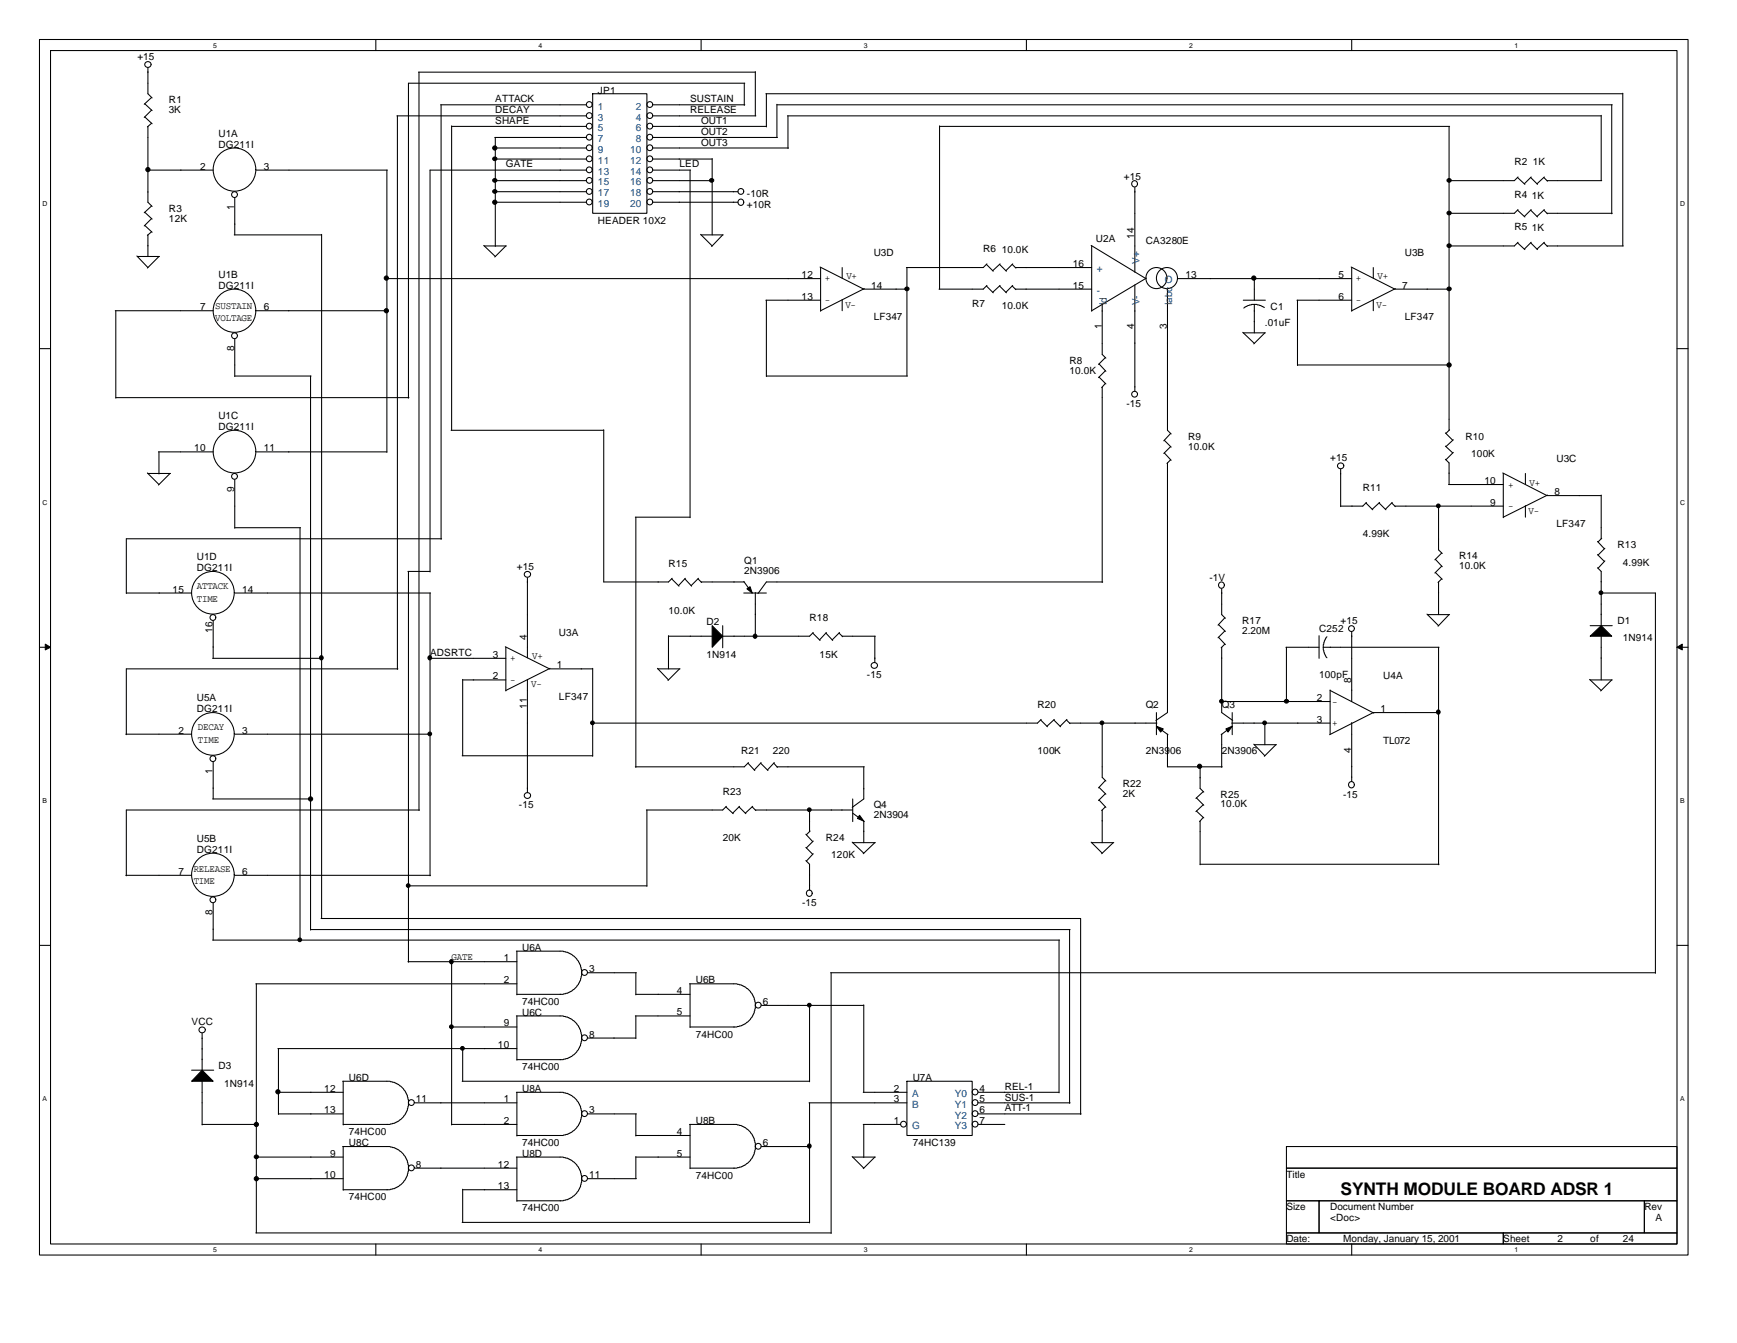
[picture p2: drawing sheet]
<svg xmlns="http://www.w3.org/2000/svg" width="279mm" height="216mm" viewBox="0 0 279 216" stroke-linecap="round" stroke-linejoin="round" font-family="sans-serif">
<g fill="none" stroke="#000" stroke-width=".17">
<path d="M6.3 6.3h265.2v195.5h-265.2zM8.1 8.1h261.6v191.9h-261.6zM23.3 16.7l1.2 1.1M23.3 18.8l1.2 1.1M23.8 10.9v4.2l.7 .6M24.3 10.3a.48 .48 0 0 0-.5-.4 .48 .48 0 0 0-.5 .4 .48 .48 0 0 0 .5 .5l.4-.2 .1-.2M24.4 15.7l-1.2 1.1M24.4 17.7l-1.2 1.2M24.4 19.8l-.7 .6M60.5 6.3v1.8M63.8 18.6h30.5M63.9 18.6v89"/>
<path d="M67.3 11.6h54.2M67.4 11.6v118.7M70.9 16.8h23.4M71 16.8v69.9M95.2 16.8a.47 .47 0 0 0-.7-.4 .47 .47 0 0 0 0 .8 .47 .47 0 0 0 .7-.4M95.2 18.5a.47 .47 0 0 0-.7-.3 .47 .47 0 0 0 0 .8 .47 .47 0 0 0 .7-.4M95.3 15.1h8.8v19.2h-8.8zM105 16.8a.47 .47 0 0 0-.7-.4 .47 .47 0 0 0 0 .8 .47 .47 0 0 0 .7-.4M105 18.5a.47 .47 0 0 0-.7-.3 .47 .47 0 0 0 0 .8 .47 .47 0 0 0 .7-.4M105.1 16.8h14.7M105.1 18.6h16.5M112.8 6.3v1.8"/>
<path d="M119.7 13.4v3.5M119.8 13.4h-54.1v50.6M121.5 11.5v7.1M123.2 15.1h137.8M123.3 15.1v5.3M125 16.8h134.3M125 16.8v5.3M126.7 18.6h130.9M126.7 18.6v5.3M165.1 6.3v1.8M217.4 6.3v1.8M257.6 18.5v10.5"/>
<path d="M259.2 16.8v17.6M261 15v24.5M23.3 34.1l1.2 1.1M23.3 36.2l1.2 1.1M23.8 20.3v12.2l.7 .7M23.8 37.8v3.4M23.8 27.3h10.5M24.4 33.1l-1.2 1.1M24.4 35.1l-1.2 1.2M24.4 37.3l-.7 .5M37.7 37.8h14M37.8 31.8v6"/>
<path d="M38.2 31.2a.47 .47 0 0 0-.7-.3 .47 .47 0 0 0 0 .8 .47 .47 0 0 0 .7-.4M41.2 27.3h21.1M51.7 37.7v110M62.2 27.3v45.4M72.6 20.3h21.7M72.6 20.2v49M77.8 39.5l1.9 1.7M77.9 39.5h3.5M79.6 30.8h14.7M79.6 32.5h14.7M79.6 29h14.7M79.6 22.1h14.7"/>
<path d="M79.6 23.8h14.7M79.6 25.6h14.7M79.7 22.1v17.5M81.4 39.5l-1.8 1.8M94.3 27.3h-25.1v64.6M95.2 20.2a.47 .47 0 0 0-.7-.3 .47 .47 0 0 0 0 .8 .47 .47 0 0 0 .7-.4M95.2 22a.47 .47 0 0 0-.7-.4 .47 .47 0 0 0 0 .8 .47 .47 0 0 0 .7-.3M95.2 23.7a.47 .47 0 0 0-.7-.4 .47 .47 0 0 0 0 .8 .47 .47 0 0 0 .7-.4M95.2 25.5a.47 .47 0 0 0-.7-.4 .47 .47 0 0 0 0 .8 .47 .47 0 0 0 .7-.4M95.2 27.3a.47 .47 0 0 0-.7-.4 .47 .47 0 0 0 0 .8 .47 .47 0 0 0 .7-.4M95.2 29a.47 .47 0 0 0-.7-.4 .47 .47 0 0 0 0 .8 .47 .47 0 0 0 .7-.4M95.2 30.7a.47 .47 0 0 0-.7-.3 .47 .47 0 0 0 0 .8 .47 .47 0 0 0 .7-.4"/>
<path d="M95.2 32.4a.47 .47 0 0 0-.7-.4 .47 .47 0 0 0 0 .8 .47 .47 0 0 0 .7-.3M105 20.2a.47 .47 0 0 0-.7-.3 .47 .47 0 0 0 0 .8 .47 .47 0 0 0 .7-.4M105 22a.47 .47 0 0 0-.7-.4 .47 .47 0 0 0 0 .8 .47 .47 0 0 0 .7-.3M105 23.7a.47 .47 0 0 0-.7-.4 .47 .47 0 0 0 0 .8 .47 .47 0 0 0 .7-.4M105 25.5a.47 .47 0 0 0-.7-.4 .47 .47 0 0 0 0 .8 .47 .47 0 0 0 .7-.4M105 27.3a.47 .47 0 0 0-.7-.4 .47 .47 0 0 0 0 .8 .47 .47 0 0 0 .7-.4M105 29a.47 .47 0 0 0-.7-.4 .47 .47 0 0 0 0 .8 .47 .47 0 0 0 .7-.4M105 30.7a.47 .47 0 0 0-.7-.3 .47 .47 0 0 0 0 .8 .47 .47 0 0 0 .7-.4M105 32.4a.47 .47 0 0 0-.7-.4 .47 .47 0 0 0 0 .8 .47 .47 0 0 0 .7-.3M105.1 30.8h13.6M105.1 32.5h13.6M105.1 29h9.5"/>
<path d="M105.1 20.3h18.2M105.1 22.1h20M105.1 23.8h21.7M105.1 25.6h9.5M105.1 27.3h6M111 27.3v55.9M112.7 37.7l1.9 1.8M112.8 37.8h3.5M114.6 25.5v12.3M116.2 37.8l-1.7 1.8M119.6 30.7a.47 .47 0 0 0-.7-.3 .47 .47 0 0 0 0 .8 .47 .47 0 0 0 .7-.4M151.1 20.3h82.1"/>
<path d="M151.1 20.2v26.3M175.5 39.5l8.8 5.3M175.6 39.5v10.5M182.5 30.1v13.7M233.1 20.3v48.9M244.1 33.8l1.2 1.1M244.1 39l1.2 1.1M244.1 28.5l1.2 1.1M244.2 38.9l-.6 .6h-10.6M244.2 33.7l-.6 .6h-10.6M244.2 28.4l-.6 .6h-10.6M246.2 33.8l1.1 1.1"/>
<path d="M246.2 39l1.1 1.1M246.2 28.5l1.1 1.1M246.3 33.7l-1.1 1.1M246.3 38.9l-1.1 1.1M246.3 28.4l-1.1 1.1M248.3 33.8l.6 .6M248.3 39l.6 .6M248.3 28.5l.6 .6M248.4 33.7l-1.2 1.1M248.4 38.9l-1.2 1.1M248.4 28.4l-1.2 1.1M248.8 39.5h12.3"/>
<path d="M248.8 34.3h10.5M248.8 29h8.8M6.3 56h1.8M18.5 50h15.8M18.6 50v14M22 41.1l1.8 1.9M22.1 41.2h3.6M25.6 41.2l-1.9 1.9M37.8 54.5v6M38.2 53.9a.47 .47 0 0 0-.7-.3 .47 .47 0 0 0 0 .8 .47 .47 0 0 0 .7-.4M41.2 50h21M62.2 44.8h69.8"/>
<path d="M123.2 48.3h8.8M123.3 48.3v12.2M131.9 42.9l7 3.6h7M132 43v7M135.5 43v1.7M135.5 48.2v1.8M139 46.4l-7 3.6M145.9 43v17.5M158.7 42.5l1.1 1.1M158.7 46l1.1 1.1M158.7 45.9l-.5 .6h-7.2M158.7 42.4l-.5 .6h-12.4"/>
<path d="M160.8 42.5l1.1 1.1M160.8 46l1.1 1.1M160.9 42.4l-1.2 1.1M160.9 45.9l-1.2 1.1M162.8 42.5l.6 .6M162.8 46l.6 .6M162.9 42.4l-1.1 1.1M162.9 45.9l-1.1 1.1M163.3 46.5h12.3M163.3 43h12.3M176.8 58.5l1.1 1.2M177.3 48.9v8.1l.6 .6"/>
<path d="M177.8 57.5l-1.1 1.1M177.8 59.6l-1.1 1.1M182.5 45.8v17.1M184.4 44.7l-8.8 5.3M187.8 46.5v22.7l.6 .6M189.5 44.8h27.9M199.9 53.4l1.9 1.8M200 53.5h3.5M200 48.3h3.5M201.8 48.9l.7 .1 .9 .4M201.8 48.9l-1.1 .2-.6 .4M201.8 44.7v3.6"/>
<path d="M201.8 48.9v4.6M203.5 53.5l-1.8 1.8M208.6 48.3h8.8M208.7 48.3v10.5M208.7 58.7h24.5M217.3 42.9l7.1 3.6h8.7M217.4 43v7M220.9 43v1.7M220.9 48.2v1.8M224.5 46.4l-7.1 3.6M269.7 56h1.8M18.6 63.9h47.2"/>
<path d="M23.7 76l1.9 1.9M23.8 76.1h3.6M25.5 72.6h8.8M25.6 72.6v3.6M27.3 76.1l-1.8 1.9M37.8 77.1v7.8M37.8 60.5h12.2M38.2 76.5a.47 .47 0 0 0-.7-.3 .47 .47 0 0 0 0 .8 .47 .47 0 0 0 .7-.4M41.1 72.6a3.4 3.4 0 0 0-4.9-3.1 3.4 3.4 0 0 0-.6 5.8 3.4 3.4 0 0 0 5.5-2v-.7M41.2 72.6h21M50 60.5v89M72.6 69.2h24.5"/>
<path d="M97.1 69.1v24.5h10.4l.6-.6M123.3 60.5h22.7M176.8 60.6l1.1 1.1M177.3 62.2v31.4M177.8 61.6l-.6 .7M183 63.3a.47 .47 0 0 0-.7-.3 .47 .47 0 0 0 0 .8 .47 .47 0 0 0 .7-.4M187.3 70.8l1.1 1.1M187.3 72.8l1.1 1.2M187.8 74.4v40.2l-1.9 1.2M188.3 69.7l-1.1 1.2M188.3 71.8l-1.1 1.1M188.3 73.9l-.6 .6"/>
<path d="M215.6 75.4v6M216.2 74.8a.48 .48 0 0 0-.5-.4 .48 .48 0 0 0-.5 .5 .48 .48 0 0 0 .4 .5l.3-.1 .3-.4M232.5 73.8l.6 .6v3.5M232.5 71.7l1.2 1.1M232.5 69.6l1.2 1.2M233 77.9h8.8M233.2 69.1l-.6 .6M233.8 72.7l-1.2 1.2M233.8 70.7l-1.2 1.1M241.7 76l7.1 3.7h8.8M241.8 76.1v7.1M245.4 76.1v1.7"/>
<path d="M248.9 79.6l-7.1 3.5M257.6 79.6v7M20.3 95.3h10.5M34.3 99.8v6M34.7 99.2a.47 .47 0 0 0-.7-.3 .47 .47 0 0 0 0 .8 .47 .47 0 0 0 .7-.4M37.7 95.2a3.4 3.4 0 0 0-5-3 3.4 3.4 0 0 0-.5 5.8 3.4 3.4 0 0 0 5.4-2l.1-.7M37.8 95.3h31.5M37.8 84.8h10.5M48.3 84.8v66.4M65.6 91.9h3.6M65.7 91.9v62.8M69.2 95.3v45.5"/>
<path d="M71 86.6h-50.7v8.8M84.8 92.9v12.8M85.3 92.3a.48 .48 0 0 0-.4-.5 .48 .48 0 0 0-.5 .5 .48 .48 0 0 0 .4 .5l.3-.1 .2-.4M102.2 83.1h8.8M102.3 83.1v40.3M108 93l1.2 1.2M110.2 93l1.1 1.2M110.2 93l-1.1 1.1M112.3 93l.6 .6M112.4 93l-1.2 1.1M112.8 93.6h6.9M119.6 95.3h3.7"/>
<path d="M119.6 93.5l1.4 1.8M121.5 95.2v7.1M177.4 93.6h-54.1l-1.4 1.8M196.5 94.7v4.1l.6 .6M197 99.3l-1.1 1.2M219.7 80.9l1.1 1.1M219.8 80.8l-.6 .6h-3.6M221.8 80.9l1.1 1.1M221.9 80.8l-1.2 1.1M223.9 80.9l.6 .5M223.9 80.8l-1.1 1.1M224.4 81.4h17.4"/>
<path d="M229.5 98.7l1.9 1.9M229.6 98.8h3.6M230.9 89.9l1.1 1.2M230.9 92l1.1 1.1M231.4 81.4v7l.6 .6M231.4 93.6v5.2M231.9 93l-.6 .6M231.9 88.9l-1.1 1.1M231.9 91l-1.1 1.1M233.1 98.8l-1.8 1.9M245.4 81.3v1.8M257 91.3l.6 .6v8.7"/>
<path d="M257 89.2l1.1 1.1M257 87l1.1 1.2M257.5 95.3h8.8v61.2M257.6 86.5l-.6 .6M258.1 90.2l-1.1 1.2M258.1 88.1l-1.1 1.1M6.3 104.1h1.8M20.2 118h10.6M34.2 105.8h17.5M37.7 117.9a3.4 3.4 0 0 0-5-3 3.4 3.4 0 0 0-.5 5.8 3.4 3.4 0 0 0 5.4-2l.1-.7M37.8 118h31.5M64 107.5h-43.7v10.6"/>
<path d="M69.1 105.8h12.3M74.4 109.3h7M74.4 109.2v12.3M81.3 104l7.1 3.5h6.9M81.4 104.1v7M84.8 109.2v18.2M88.5 107.4l-7.1 3.6M95.3 107.4v14.2M105.7 107.4l1.8 1.9M105.8 107.5h3.6M107.5 102.3h7.1M107.5 102.2v5.3"/>
<path d="M109.3 107.5l-1.9 1.9M116.2 100.6v3.5M130.7 101.8l1.2 1.2M130.8 101.7l-.6 .6h-14M132.8 101.8l1.1 1.2M132.9 101.7l-1.1 1.2M135 101.8l.6 .6M135 101.7l-1.1 1.2M135.5 102.3h5.3M140.7 102.3v4.2M141.1 106.9a.48 .48 0 0 0-.5-.4 .48 .48 0 0 0-.4 .5 .48 .48 0 0 0 .4 .4h.3l.2-.4M167.4 115.7l1.1 1.1"/>
<path d="M167.5 115.7l-.6 .5h-71.7M169.5 115.7l1.1 1.1M169.6 115.7l-1.2 1.1M171.5 115.7l.6 .6M171.6 115.7l-1.1 1.1M172 116.2h14.1M177.3 116.2v8.8l.6 .6M186 114.6v3.5M186 116.8l1.9 1.3M187.8 118v5.3h8.8M196 100.4l1.1 1.1M196 102.4l1.1 1.2"/>
<path d="M196.4 112.8h17.6M196.5 104.1v10.5l1.8 1.2M196.5 118v5.4M197 101.4l-1.1 1.1M197 103.5l-.6 .6M198.1 116.2h15.9M198.2 114.6v3.5M198.2 116.8l-1.8 1.3M201.7 119.6l1.8 1.9M201.8 119.7h3.5M203.5 116.2v3.5M205.2 119.7l-1.8 1.9"/>
<path d="M206.8 104.1h5.4M206.9 104.1v8.8M212.2 102.2v3.6M212.9 104.1l.1 1 .4 .6M212.9 104.1h18.6M213.4 102.4l-.4 .6-.1 1.1M214 110.9v7.1M214 111l7 3.6M217.4 101.6v11.2M217.4 116.2v9.4M217.8 101a.47 .47 0 0 0-.7-.4 .47 .47 0 0 0 0 .8 .47 .47 0 0 0 .7-.4M231.4 104.1v34.9"/>
<path d="M231.5 114.6h-10.6l-7 3.5M255.7 109.2l1.9 1.8M255.8 109.3h3.5M255.8 100.6h3.5M257.6 102.2v7.1M259.2 109.3l-1.7 1.8M269.7 104.1h1.8M34.2 128.4h15.8M34.3 122.5v5.9M34.7 121.9a.47 .47 0 0 0-.7-.4 .47 .47 0 0 0 0 .8 .47 .47 0 0 0 .7-.3M67.5 130.2h-47.2v10.6M74.3 121.5h21"/>
<path d="M85.3 127.8a.48 .48 0 0 0-.4-.4 .48 .48 0 0 0-.5 .5 .48 .48 0 0 0 .4 .5l.3-.1 .2-.4M104.1 130.2v12.3M116.8 129.7l1.1 1.1M116.8 129.6l-.6 .6h-12.2M118.9 129.7l1.1 1.1M119 129.6l-1.1 1.1M120.3 122.7l1.1 1.2M120.4 122.6l-.7 .7h-17.5M121 129.7l.6 .6M121.1 129.6l-1.2 1.1M121.5 130.2h15.7M122.3 122.7l1.2 1.2"/>
<path d="M122.4 122.6l-1.1 1.2M124.5 122.7l.6 .7M124.5 122.6l-1.1 1.2M125 123.3h14M129.6 138.3l.6 .6v4.2M129.6 136.2l1.1 1.1M129.6 134.1l1.1 1.2M130.2 130.2v3.5M130.3 133.6l-.6 .6M130.8 137.2l-1.1 1.2M130.8 135.2l-1.1 1.1M137.1 135.4l1.8 1.8"/>
<path d="M137.2 135.5h3.6M137.2 130.7l1.8 1.4M137.2 128.4v3.7M138.9 123.3v5.1l-1.8 1.4M138.9 132v3.5M140.7 135.5l-1.8 1.7M175.5 135.4l1.8 1.8M175.6 135.5h3.6M176.8 126.6l1.1 1.1M176.8 128.6l1.1 1.2M177.3 130.2v5.3M177.8 125.5l-1.1 1.2"/>
<path d="M177.8 127.6l-1.1 1.1M177.8 129.7l-.6 .6M179.1 135.5l-1.9 1.7M192.4 128.3l1.2 1.2M192.4 130.4l1.2 1.1M193 123.3v3.4l.6 .6M193 132v7M193 138.9h38.5M193.5 127.3l-1.1 1.1M193.5 129.4l-1.1 1.1M193.5 131.4l-.5 .7M6.3 152h1.8"/>
<path d="M20.2 140.7h10.6M34.2 151.1h136.2M34.3 145.2v5.9M34.7 144.6a.47 .47 0 0 0-.7-.4 .47 .47 0 0 0 0 .8 .47 .47 0 0 0 .7-.3M37.8 140.7h31.5M41.1 158.2h42M41.2 158.2v40M50 149.4h122.1M51.6 147.7h122.2v31.5M65.6 154.6h17.5M65.6 142.4h38.5M72.6 154.5v26.3"/>
<path d="M83.1 152.9h7.5l.7 .2 1 .6 .5 .5 .5 .8a3.1 3.1 0 0 1 0 2.6l-.5 1-.9 .7-.6 .4-1.2 .2M83.1 152.9v7M83.1 159.9h7.1M94.5 156.3a.47 .47 0 0 0-.7-.4 .47 .47 0 0 0 0 .8 .47 .47 0 0 0 .7-.4M94.6 156.4h7.8M102.3 159.9h8.7M102.3 156.4v3.5M110.9 158.2h7.6l.7 .1 1 .6 .5 .5 .5 .9a3.1 3.1 0 0 1 0 2.6l-.5 .9-.8 .8-.7 .3-1.2 .2M111 158.2v7M133.6 156.4h132.7M133.7 156.4v41.9M170.3 151.1v24.6"/>
<path d="M172 149.4v28M269.7 152h1.8M30.8 172h3.6M32.5 166.1v5.9M32.5 173.7v7.1M33 165.5a.48 .48 0 0 0-.5-.4 .48 .48 0 0 0-.4 .4 .48 .48 0 0 0 .4 .5h.3l.2-.4M44.7 168.6h38.4M44.8 175.6h10.4M44.8 179.1h10.4M44.8 168.6v10.6M55.1 173.8h7.6l.7 .2 1 .6 .8 .8 .2 .5a3.1 3.1 0 0 1 0 2.7l-.5 .9-.8 .8-.7 .3-1.2 .2M55.2 173.8v7"/>
<path d="M66.6 177.2a.47 .47 0 0 0-.7-.4 .47 .47 0 0 0 0 .8 .47 .47 0 0 0 .7-.4M66.7 177.3h16.4M72.6 165.1h10.5M74.3 173.8h55.9M74.4 168.5v5.3M83.1 175.6h7.5l.7 .2 1 .6 .7 .8 .3 .5a3.1 3.1 0 0 1 0 2.6l-.5 1-.9 .7-.6 .4-1.2 .1M83.1 163.3h7.5l.7 .2 1 .6 .5 .5 .5 .8a3.8 3.8 0 0 1 .3 2l-.6 1.3-.7 .9-1 .6-1.2 .1M83.1 163.3v7.1M83.1 175.6v7M83.1 170.3h7.1M94.5 179a.47 .47 0 0 0-.7-.4 .47 .47 0 0 0 0 .8 .47 .47 0 0 0 .7-.4M94.5 166.8a.47 .47 0 0 0-.7-.4 .47 .47 0 0 0 0 .8 .47 .47 0 0 0 .7-.4"/>
<path d="M94.6 179.1h7.8M94.6 166.9h7.7M102.2 163.3h8.8M102.3 163.3v3.7M102.3 179.1v3.5M111 165.1h7.1M122.4 161.5a.47 .47 0 0 0-.7-.3 .47 .47 0 0 0 0 .8 .47 .47 0 0 0 .7-.4M122.5 161.6h16.4M130.1 177.3h15.8M130.2 161.6v12.3M130.2 177.3v19.3M138.9 175.6h7"/>
<path d="M138.9 161.5v14.1M145.9 173.8h10.5v8.7h-10.5zM157.3 175.5a.47 .47 0 0 0-.7-.4 .47 .47 0 0 0 0 .8 .47 .47 0 0 0 .7-.3M157.3 177.2a.47 .47 0 0 0-.7-.4 .47 .47 0 0 0 0 .8 .47 .47 0 0 0 .7-.4M157.3 179a.47 .47 0 0 0-.7-.4 .47 .47 0 0 0 0 .8 .47 .47 0 0 0 .7-.4M157.4 175.6h12.9M157.4 177.3h14.7M157.4 179.1h16.5M32.5 180.8h8.8M41.1 198.2h92.6M41.2 186h14M41.2 189.5h14"/>
<path d="M55.1 184.3h7.6l.7 .2 1 .6 .8 .8 .2 .5a3.1 3.1 0 0 1 0 2.7l-.5 .9-.8 .8-.7 .3-1.2 .2M55.2 180.8h7.1M55.2 191.3h7.1M55.2 184.3v7M60.5 200v1.8M66.6 187.7a.47 .47 0 0 0-.7-.4 .47 .47 0 0 0 0 .8 .47 .47 0 0 0 .7-.4M66.7 187.8h16.4M72.6 180.8h10.5M74.3 196.5h55.9M74.4 191.3h8.7M74.4 191.2v5.3M83.1 186h7.5l.7 .2 1 .6 .5 .5 .5 .8a3.8 3.8 0 0 1 .3 2l-.6 1.3-.7 .9-1 .6-1.2 .1"/>
<path d="M83.1 186v7.1M83.1 182.5h7.1M83.1 193h7.1M94.5 189.4a.47 .47 0 0 0-.7-.4 .47 .47 0 0 0 0 .8 .47 .47 0 0 0 .7-.4M94.6 189.5h7.8M102.3 186h8.7M102.3 182.5h8.7M102.3 185.9v3.6M110.9 180.8h7.6l.7 .1 1 .6 .8 .9 .2 .5a3.8 3.8 0 0 1 .3 1.9l-.5 1.4-.8 .8-1 .6-1.2 .2M111 187.8h7.1M111 180.8v7.1M112.8 200v1.8"/>
<path d="M122.4 184.2a.47 .47 0 0 0-.7-.3 .47 .47 0 0 0 0 .8 .47 .47 0 0 0 .7-.4M122.5 184.3h7.8M137.1 185.9l1.8 1.9M137.2 186h3.6M138.9 180.8h6M138.9 180.8v5.3M140.7 186l-1.8 1.9M145.8 180.7a.47 .47 0 0 0-.7-.4 .47 .47 0 0 0 0 .8 .47 .47 0 0 0 .7-.4M157.3 180.7a.47 .47 0 0 0-.7-.4 .47 .47 0 0 0 0 .8 .47 .47 0 0 0 .7-.4M157.4 180.8h4.2M165.1 200v1.8M206.9 184.3h62.8v3.5h-62.8z"/>
<path d="M206.9 187.8h62.8v5.2h-62.8zM206.9 193h5.3v5.2h-5.3zM206.9 198.2h34.9v1.8h-34.9zM212.2 193h52.3v5.2h-52.3zM217.4 200v1.8M241.8 198.2h27.9v1.8h-27.9zM264.5 193h5.2v5.2h-5.2z"/>
<circle cx="37.7" cy="27.3" r="3.5"/>
<circle cx="119.1" cy="32.5" r=".49"/>
<circle cx="182.5" cy="29.5" r=".49"/>
<circle cx="37.7" cy="49.9" r="3.5"/>
<circle cx="186" cy="44.7" r="1.69"/>
<circle cx="187.7" cy="44.7" r="1.69"/>
<circle cx="196.4" cy="94.1" r=".49"/>
<circle cx="217.4" cy="126.2" r=".49"/>
<circle cx="34.2" cy="140.6" r="3.5"/>
<circle cx="130.2" cy="143.6" r=".49"/>
</g>
<g fill="#000" stroke="#000" stroke-width=".16">
<path d="M7.3 103.5l.8 .6-.8 .4z" fill-rule="evenodd"/>
<path d="M269.7 104.1l.9-.6v1z" fill-rule="evenodd"/>
</g>
<g fill="#000" stroke="#000" stroke-width=".17">
<path d="M120.1 94.7l.5-.4 .4 1z" fill-rule="evenodd"/>
<path d="M114.6 100.6l1.6 1.7-1.6 1.8z" fill-rule="evenodd"/>
<path d="M186 116.8l1.1 .4-.4 .5z" fill-rule="evenodd"/>
<path d="M197.2 117.2l1-.4-.7 .9z" fill-rule="evenodd"/>
<path d="M255.8 102.3l1.8-1.7 1.6 1.7z" fill-rule="evenodd"/>
<path d="M138.3 131.1l.6 .9-1-.4z" fill-rule="evenodd"/>
<path d="M32.5 172l1.8 1.8h-3.5z" fill-rule="evenodd"/>
</g>
<g fill="#000" stroke="#000" stroke-width=".17">
<circle cx="23.8" cy="27.3" r=".34"/>
<circle cx="79.6" cy="23.8" r=".34"/>
<circle cx="79.6" cy="32.5" r=".34"/>
<circle cx="79.6" cy="29" r=".32"/>
<circle cx="79.6" cy="25.5" r=".32"/>
<circle cx="79.6" cy="30.8" r=".32"/>
<circle cx="114.5" cy="29" r=".32"/>
<circle cx="233.1" cy="34.2" r=".32"/>
<circle cx="233.1" cy="29" r=".32"/>
<circle cx="233.1" cy="39.5" r=".32"/>
<circle cx="62.1" cy="50" r=".34"/>
<circle cx="62.1" cy="44.7" r=".34"/>
<circle cx="145.9" cy="46.4" r=".32"/>
<circle cx="201.7" cy="44.7" r=".34"/>
<circle cx="233.1" cy="58.7" r=".34"/>
<circle cx="233.1" cy="46.4" r=".32"/>
<circle cx="231.4" cy="81.3" r=".3"/>
<circle cx="257.5" cy="95.3" r=".3"/>
<circle cx="51.7" cy="105.7" r=".32"/>
<circle cx="69.1" cy="105.7" r=".32"/>
<circle cx="69.1" cy="118" r=".3"/>
<circle cx="95.3" cy="116.2" r=".3"/>
<circle cx="121.4" cy="102.3" r=".32"/>
<circle cx="177.3" cy="116.2" r=".3"/>
<circle cx="196.5" cy="112.7" r=".3"/>
<circle cx="203.4" cy="116.2" r=".3"/>
<circle cx="206.9" cy="112.7" r=".32"/>
<circle cx="231.3" cy="114.5" r=".32"/>
<circle cx="50" cy="128.4" r=".34"/>
<circle cx="130.2" cy="130.2" r=".3"/>
<circle cx="193" cy="123.2" r=".34"/>
<circle cx="48.2" cy="151.1" r=".3"/>
<circle cx="65.7" cy="142.4" r=".3"/>
<circle cx="72.6" cy="154.6" r=".32"/>
<circle cx="44.7" cy="175.5" r=".34"/>
<circle cx="72.6" cy="165.1" r=".3"/>
<circle cx="74.4" cy="168.5" r=".3"/>
<circle cx="130.2" cy="161.6" r=".3"/>
<circle cx="41.2" cy="180.8" r=".34"/>
<circle cx="41.2" cy="189.5" r=".34"/>
<circle cx="41.3" cy="186" r=".32"/>
<circle cx="130.2" cy="184.2" r=".32"/>
</g>
<text font-size="2.8" x="215.6" y="192.1">SYNTH MODULE BOARD ADSR 1</text>
<g font-size="1.6">
<text x="22.1" y="9.7">+15</text>
<text x="27.2" y="16.6">R1</text>
<text x="79.7" y="16.4">ATTACK</text>
<text x="96.2" y="15.1">JP1</text>
<text x="111" y="16.4">SUSTAIN</text>
<text x="27.2" y="18.2">3K</text>
<text x="35.1" y="22">U1A</text>
<text x="35.1" y="23.8">DG211I</text>
<text x="79.7" y="20">SHAPE</text>
<text x="79.7" y="18.2">DECAY</text>
<text x="111" y="18.2">RELEASE</text>
<text x="112.8" y="20">OUT1</text>
<text x="112.8" y="21.7">OUT2</text>
<text x="112.8" y="23.5">OUT3</text>
<text x="32.2" y="27.3">2</text>
<text x="42.4" y="27.3">3</text>
<text x="81.4" y="26.9">GATE</text>
<text x="109.3" y="26.9">LED</text>
<text x="180.8" y="28.9">+15</text>
<text x="243.6" y="26.6">R2</text>
<text x="246.5" y="26.6">1K</text>
<text x="27.2" y="34">R3</text>
<text x="27.2" y="35.6">12K</text>
<text x="37.7" y="33.8" transform="rotate(-90 37.7 33.8)">1</text>
<text x="96.2" y="36">HEADER 10X2</text>
<text x="120.1" y="31.7">-10R</text>
<text x="120.1" y="33.4">+10R</text>
<text x="243.6" y="31.8">R4</text>
<text x="246.4" y="32">1K</text>
<text x="140.5" y="41.2">U3D</text>
<text x="158.2" y="40.6">R6</text>
<text x="161.1" y="40.7">10.0K</text>
<text x="176.3" y="38.9">U2A</text>
<text x="182.5" y="38.4" transform="rotate(-90 182.5 38.4)">14</text>
<text x="184.3" y="39.3">CA3280E</text>
<text x="226" y="41.2">U3B</text>
<text x="243.6" y="37">R5</text>
<text x="246.4" y="37.2">1K</text>
<text x="35.1" y="44.7">U1B</text>
<text x="35.1" y="46.5">DG211I</text>
<text x="128.9" y="44.7">12</text>
<text x="132.7" y="45.2">+</text>
<text x="136.1" y="44.9">V+</text>
<text x="140.1" y="46.4">14</text>
<text x="172.6" y="42.9">16</text>
<text x="172.6" y="46.4">15</text>
<text x="190.7" y="44.7">13</text>
<text x="215.3" y="44.7">5</text>
<text x="218.1" y="45.2">+</text>
<text x="221.6" y="44.9">V+</text>
<text x="225.6" y="46.4">7</text>
<text x="32.2" y="49.9">7</text>
<text x="34.6" y="49.6">SUSTAIN</text>
<text x="34.6" y="51.6">VOLTAGE</text>
<text x="42.4" y="49.9">6</text>
<text x="128.9" y="48.2">13</text>
<text x="132.7" y="48.8">-</text>
<text x="136" y="49.4">V-</text>
<text x="140.5" y="51.5">LF347</text>
<text x="156.4" y="49.3">R7</text>
<text x="161.1" y="49.6">10.0K</text>
<text x="177.2" y="52.9" transform="rotate(-90 177.2 52.9)">1</text>
<text x="182.5" y="52.9" transform="rotate(-90 182.5 52.9)">4</text>
<text x="187.7" y="52.9" transform="rotate(-90 187.7 52.9)">3</text>
<text x="203.5" y="52.4">.01uF</text>
<text x="204.4" y="49.8">C1</text>
<text x="215.3" y="48.2">6</text>
<text x="218.1" y="48.8">-</text>
<text x="221.4" y="49.4">V-</text>
<text x="226" y="51.5">LF347</text>
<text x="37.7" y="56.5" transform="rotate(-90 37.7 56.5)">8</text>
<text x="172" y="58.5">R8</text>
<text x="172" y="60.2">10.0K</text>
<text x="181.2" y="65.4">-15</text>
<text x="35.1" y="67.4">U1C</text>
<text x="35.1" y="69.1">DG211I</text>
<text x="191.1" y="70.7">R9</text>
<text x="235.7" y="70.7">R10</text>
<text x="31.2" y="72.6">10</text>
<text x="42.4" y="72.6">11</text>
<text x="191.1" y="72.3">10.0K</text>
<text x="214" y="74.2">+15</text>
<text x="236.6" y="73.5">100K</text>
<text x="238.8" y="77.8">10</text>
<text x="250.4" y="74.3">U3C</text>
<text x="37.7" y="79.1" transform="rotate(-90 37.7 79.1)">9</text>
<text x="219.2" y="78.9">R11</text>
<text x="239.7" y="81.3">9</text>
<text x="242.6" y="78.4">+</text>
<text x="242.6" y="81.9">-</text>
<text x="245.9" y="82.5">V-</text>
<text x="246" y="78.1">V+</text>
<text x="250" y="79.6">8</text>
<text x="219.2" y="86.4">4.99K</text>
<text x="234.7" y="89.9">R14</text>
<text x="250.4" y="84.7">LF347</text>
<text x="260.2" y="88.1">R13</text>
<text x="27.8" y="95.2">15</text>
<text x="31.7" y="94.7">ATTACK</text>
<text x="31.7" y="90.1">U1D</text>
<text x="31.7" y="91.8">DG211I</text>
<text x="38.9" y="95.2">14</text>
<text x="83.1" y="91.6">+15</text>
<text x="107.5" y="91.1">R15</text>
<text x="119.7" y="90.6">Q1</text>
<text x="119.7" y="92.3">2N3906</text>
<text x="194.6" y="93.4">-1V</text>
<text x="234.7" y="91.4">10.0K</text>
<text x="261" y="90.9">4.99K</text>
<text x="31.7" y="96.8">TIME</text>
<text x="34.2" y="101.8" transform="rotate(-90 34.2 101.8)">16</text>
<text x="107.5" y="98.6">10.0K</text>
<text x="113.6" y="100.5">D2</text>
<text x="130.2" y="99.8">R18</text>
<text x="199.8" y="100.3">R17</text>
<text x="199.8" y="101.9">2.20M</text>
<text x="212.2" y="101.6">C252</text>
<text x="215.6" y="100.3">+15</text>
<text x="260.2" y="100.3">D1</text>
<text x="69.2" y="105.4">ADSRTC</text>
<text x="79.2" y="105.7">3</text>
<text x="82" y="106.3">+</text>
<text x="84.8" y="102.9" transform="rotate(-90 84.8 102.9)">4</text>
<text x="85.6" y="105.9">V+</text>
<text x="89.6" y="107.4">1</text>
<text x="89.9" y="102.3">U3A</text>
<text x="113.6" y="105.7">1N914</text>
<text x="131.8" y="105.7">15K</text>
<text x="261" y="103.1">1N914</text>
<text x="31.7" y="112.7">U5A</text>
<text x="79.2" y="109.2">2</text>
<text x="82" y="109.8">-</text>
<text x="84.8" y="114" transform="rotate(-90 84.8 114)">11</text>
<text x="85.4" y="110.5">V-</text>
<text x="89.9" y="112.5">LF347</text>
<text x="139.4" y="109.1">-15</text>
<text x="166.9" y="113.8">R20</text>
<text x="184.3" y="113.8">Q2</text>
<text x="196.5" y="113.8">Q3</text>
<text x="211.8" y="112.7">2</text>
<text x="212.2" y="109.1">100pF</text>
<text x="214.3" y="113.3">-</text>
<text x="217.3" y="109.8" transform="rotate(-90 217.3 109.8)">8</text>
<text x="222.5" y="109.2">U4A</text>
<text x="28.7" y="117.9">2</text>
<text x="31.7" y="114.5">DG211I</text>
<text x="31.8" y="117.4">DECAY</text>
<text x="31.8" y="119.4">TIME</text>
<text x="38.9" y="117.9">3</text>
<text x="211.8" y="116.2">3</text>
<text x="214.3" y="116.8">+</text>
<text x="222.1" y="114.5">1</text>
<text x="222.5" y="119.5">TL072</text>
<text x="34.2" y="124.5" transform="rotate(-90 34.2 124.5)">1</text>
<text x="119.2" y="121.2">R21</text>
<text x="124.3" y="121.2">220</text>
<text x="166.9" y="121.2">100K</text>
<text x="184.3" y="121.2">2N3906</text>
<text x="196.5" y="121.2">2N3906</text>
<text x="217.3" y="121" transform="rotate(-90 217.3 121)">4</text>
<text x="83.5" y="130">-15</text>
<text x="116.2" y="127.8">R23</text>
<text x="140.5" y="130">Q4</text>
<text x="140.5" y="131.6">2N3904</text>
<text x="180.6" y="126.5">R22</text>
<text x="180.6" y="128.1">2K</text>
<text x="196.3" y="128.3">R25</text>
<text x="196.3" y="129.8">10.0K</text>
<text x="216.1" y="128.3">-15</text>
<text x="31.7" y="135.4">U5B</text>
<text x="31.7" y="137.2">DG211I</text>
<text x="116.2" y="135.2">20K</text>
<text x="132.8" y="135.2">R24</text>
<text x="28.7" y="140.6">7</text>
<text x="31.2" y="140.1">RELEASE</text>
<text x="31.2" y="142.1">TIME</text>
<text x="38.9" y="140.6">6</text>
<text x="133.7" y="138">120K</text>
<text x="34.2" y="147.2" transform="rotate(-90 34.2 147.2)">8</text>
<text x="129" y="145.7">-15</text>
<text x="72.6" y="154.3">GATE</text>
<text x="81" y="154.5">1</text>
<text x="84" y="152.8">U6A</text>
<text x="81" y="158.1">2</text>
<text x="84" y="161.5">74HC00</text>
<text x="94.7" y="156.3">3</text>
<text x="108.9" y="159.8">4</text>
<text x="111.9" y="158.1">U6B</text>
<text x="122.7" y="161.5">6</text>
<text x="30.8" y="164.8">VCC</text>
<text x="81" y="165">9</text>
<text x="84" y="163.3">U6C</text>
<text x="94.7" y="166.8">8</text>
<text x="108.9" y="163.2">5</text>
<text x="111.9" y="166.8">74HC00</text>
<text x="35.1" y="171.9">D3</text>
<text x="56.1" y="173.7">U6D</text>
<text x="80.1" y="168.5">10</text>
<text x="84" y="172">74HC00</text>
<text x="146.8" y="173.7">U7A</text>
<text x="36.1" y="174.7">1N914</text>
<text x="52.2" y="175.5">12</text>
<text x="52.2" y="179">13</text>
<text x="66.9" y="177.2">11</text>
<text x="81" y="177.2">1</text>
<text x="84" y="175.5">U8A</text>
<text x="94.7" y="179">3</text>
<text x="143.8" y="175.5">2</text>
<text x="143.8" y="177.2">3</text>
<text x="157.6" y="175.5">4</text>
<text x="157.6" y="177.2">5</text>
<text x="157.6" y="179">6</text>
<text x="161.6" y="177">SUS-1</text>
<text x="161.6" y="175.2">REL-1</text>
<text x="161.6" y="178.6">ATT-1</text>
<text x="53.1" y="185.9">9</text>
<text x="56.1" y="182.5">74HC00</text>
<text x="56.1" y="184.2">U8C</text>
<text x="81" y="180.7">2</text>
<text x="84" y="184.2">74HC00</text>
<text x="108.9" y="182.5">4</text>
<text x="108.9" y="185.9">5</text>
<text x="111.9" y="180.8">U8B</text>
<text x="122.7" y="184.2">6</text>
<text x="143.8" y="180.7">1</text>
<text x="146.8" y="184.2">74HC139</text>
<text x="157.6" y="180.7">7</text>
<text x="52.2" y="189.4">10</text>
<text x="66.9" y="187.7">8</text>
<text x="80.1" y="187.7">12</text>
<text x="80.1" y="191.2">13</text>
<text x="84" y="186">U8D</text>
<text x="94.7" y="189.4">11</text>
<text x="111.9" y="189.5">74HC00</text>
<text x="206.9" y="189.3">Title</text>
<text x="56.1" y="193">74HC00</text>
<text x="84" y="194.7">74HC00</text>
<text x="206.9" y="194.6">Size</text>
<text x="214" y="194.6">Document Number</text>
<text x="214" y="196.3">&lt;Doc&gt;</text>
<text x="264.5" y="194.6">Rev</text>
<text x="266.3" y="196.3">A</text>
<text x="206.9" y="199.7">Date:</text>
<text x="216.1" y="199.7">Monday, January 15, 2001</text>
<text x="241.8" y="199.7">Sheet</text>
<text x="250.5" y="199.7">2</text>
<text x="255.8" y="199.7">of</text>
<text x="261" y="199.7">24</text>
</g>
<g font-size="1.6" fill="#004080">
<text x="96.2" y="17.6">1</text>
<text x="102.3" y="17.6">2</text>
<text x="96.2" y="19.4">3</text>
<text x="96.2" y="21.1">5</text>
<text x="96.2" y="22.9">7</text>
<text x="102.3" y="19.4">4</text>
<text x="102.3" y="21.1">6</text>
<text x="102.3" y="22.9">8</text>
<text x="96.2" y="24.6">9</text>
<text x="96.2" y="26.3">11</text>
<text x="96.2" y="28.1">13</text>
<text x="96.2" y="29.8">15</text>
<text x="101.3" y="24.6">10</text>
<text x="101.3" y="26.3">12</text>
<text x="101.3" y="28.1">14</text>
<text x="101.3" y="29.8">16</text>
<text x="96.2" y="31.6">17</text>
<text x="96.2" y="33.3">19</text>
<text x="101.3" y="31.6">18</text>
<text x="101.3" y="33.3">20</text>
<text x="176.4" y="43.8">+</text>
<text x="176.4" y="47.2">-</text>
<text x="183.3" y="42.4" transform="rotate(-90 183.3 42.4)">V+</text>
<text x="187.4" y="45.6">O</text>
<text x="178.1" y="49.1" transform="rotate(-90 178.1 49.1)">Id</text>
<text x="183.3" y="49.1" transform="rotate(-90 183.3 49.1)">V-</text>
<text x="188.6" y="49.1" transform="rotate(-90 188.6 49.1)">Iabc</text>
<text x="146.7" y="176.4">A</text>
<text x="146.7" y="178.1">B</text>
<text x="153.6" y="176.4">Y0</text>
<text x="153.6" y="178.1">Y1</text>
<text x="153.6" y="179.8">Y2</text>
<text x="146.7" y="181.5">G</text>
<text x="153.6" y="181.5">Y3</text>
</g>
<g font-size="1.1">
<text x="34.3" y="7.7">5</text>
<text x="86.6" y="7.7">4</text>
<text x="138.9" y="7.7">3</text>
<text x="191.3" y="7.7">2</text>
<text x="243.6" y="7.7">1</text>
<text x="6.9" y="33.2">D</text>
<text x="270.3" y="33.2">D</text>
<text x="6.9" y="81.1">C</text>
<text x="270.3" y="81.1">C</text>
<text x="6.9" y="129.1">B</text>
<text x="270.3" y="129.1">B</text>
<text x="6.9" y="177">A</text>
<text x="270.3" y="177">A</text>
<text x="34.3" y="201.3">5</text>
<text x="86.6" y="201.3">4</text>
<text x="138.9" y="201.3">3</text>
<text x="191.3" y="201.3">2</text>
<text x="243.6" y="201.3">1</text>
</g>
</svg>
